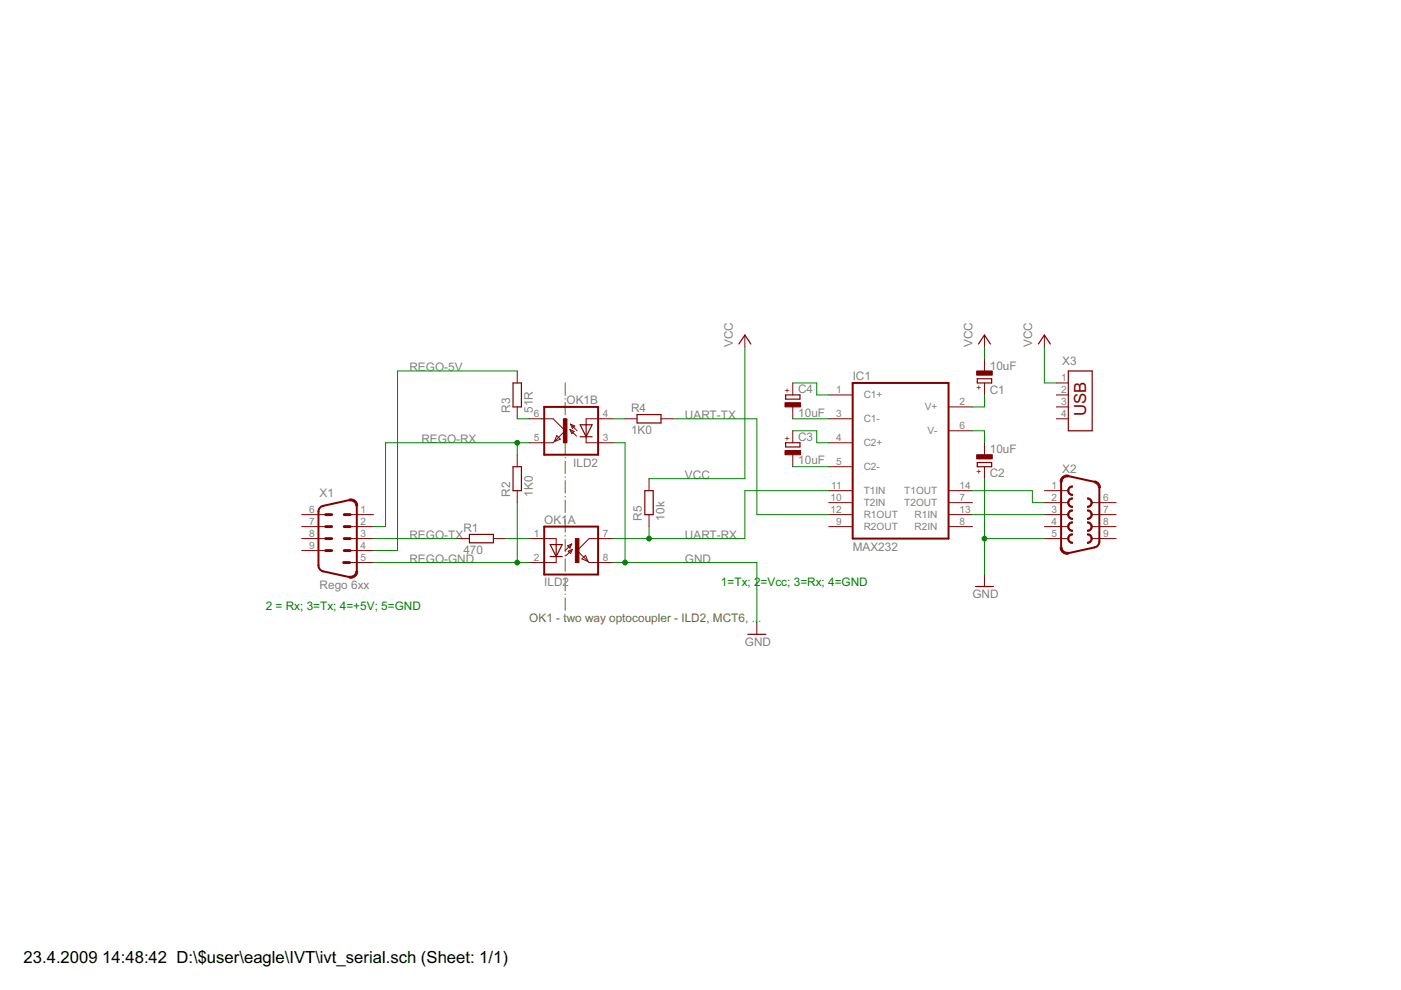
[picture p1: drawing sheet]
<svg xmlns="http://www.w3.org/2000/svg" width="297mm" height="210mm" viewBox="0 0 297 210" stroke-linecap="round" stroke-linejoin="round" font-family="sans-serif">
<g fill="#808000" stroke="#808000" stroke-width=".21">
<path d="M119.8 81.2v2.6z"/>
<path d="M119.8 84.5v.1z"/>
<path d="M119.8 85.3v2.7z"/>
<path d="M119.8 88.7v.1z"/>
<path d="M119.8 89.5v2.6z"/>
<path d="M119.8 92.8v.1z"/>
<path d="M119.8 93.6v2.7z"/>
<path d="M119.8 96.9v.2z"/>
<path d="M119.8 97.8v2.6z"/>
<path d="M119.8 101.1v.1z"/>
<path d="M119.8 101.9v2.7z"/>
<path d="M119.8 105.2v.2z"/>
<path d="M119.8 106v2.7z"/>
<path d="M119.8 109.4v.1z"/>
<path d="M119.8 110.2v2.6z"/>
<path d="M119.8 113.5v.2z"/>
<path d="M119.8 114.3v2.7z"/>
<path d="M119.8 117.7v.1z"/>
<path d="M119.8 118.5v2.6z"/>
<path d="M119.8 121.8v.1z"/>
<path d="M119.8 122.6v2.7z"/>
<path d="M119.8 126v.1z"/>
<path d="M119.8 126.8v2.6z"/>
</g>
<g fill="#800000" stroke="#800000" stroke-width=".21">
<path d="M74.1 109.1h5.1z"/>
<path d="M64 109.1h5z"/>
<path d="M74.1 111.7h5.1z"/>
<path d="M64 111.7h5z"/>
<path d="M74.1 114.2h5.1z"/>
<path d="M64 114.2h5z"/>
<path d="M74.1 116.7h5.1z"/>
<path d="M64 116.7h5z"/>
<path d="M74.1 119.3h5.1z"/>
<path d="M112.2 114.2h2.5z"/>
<path d="M112.2 119.3h2.5z"/>
<path d="M127.4 119.3h2.6z"/>
<path d="M127.4 114.2h2.6z"/>
<path d="M120 117.9l1.3-1.4z"/>
<path d="M120.5 116.9l.8-.4z"/>
<path d="M120.5 116.9l.5 .5z"/>
<path d="M121.3 116.5l-.3 .9z"/>
<path d="M120.3 115.7l.9-.4z"/>
<path d="M120.3 115.7l.5 .5z"/>
<path d="M121.2 115.3l-.4 .9z"/>
<path d="M119.8 116.7l1.4-1.4z"/>
<path d="M117.9 114.2v1.3z"/>
<path d="M117.9 118v1.3z"/>
<path d="M114.7 114.2h3.2z"/>
<path d="M114.7 119.3h3.2z"/>
<path d="M124.9 114.2l-2.5 2.5z"/>
<path d="M122.4 116.7l2.3 2.3z"/>
<path d="M124.9 119.3h2.5z"/>
<path d="M124.9 114.2h2.5z"/>
<path d="M124.1 117.8l.6 1.2z"/>
<path d="M124.7 119l.2 .3z"/>
<path d="M123.4 118.5l1.3 .5z"/>
<path d="M123.4 118.5l.7-.7z"/>
<path d="M127.4 88.8h2.6z"/>
<path d="M127.4 93.9h2.6z"/>
<path d="M112.2 93.9h2.5z"/>
<path d="M112.2 88.8h2.5z"/>
<path d="M120.8 91.1l1.4 1.4z"/>
<path d="M120.8 91.1l.9 .4z"/>
<path d="M121.7 91.5l-.5 .5z"/>
<path d="M120.8 91.1l.4 .9z"/>
<path d="M121 89.9l.9 .4z"/>
<path d="M121.9 90.3l-.6 .5z"/>
<path d="M121 89.9l.3 .9z"/>
<path d="M121 89.9l1.4 1.4z"/>
<path d="M124.3 88.8v1.3z"/>
<path d="M124.3 92.6v1.3z"/>
<path d="M124.3 88.8h3.1z"/>
<path d="M124.3 93.9h3.1z"/>
<path d="M117.3 88.8l2.5 2.5z"/>
<path d="M119.8 91.3l-2.3 2.3z"/>
<path d="M114.7 93.9h2.6z"/>
<path d="M114.7 88.8h2.6z"/>
<path d="M118 92.4l-.5 1.2z"/>
<path d="M117.5 93.6l-.2 .3z"/>
<path d="M117.5 93.6l1.3-.5z"/>
<path d="M118 92.4l.8 .7z"/>
<path d="M104.6 114.2h2.5z"/>
<path d="M97 114.2h2.5z"/>
<path d="M109.7 96.4v2.6z"/>
<path d="M109.7 104v2.6z"/>
<path d="M109.7 78.7v2.5z"/>
<path d="M109.7 86.3v2.5z"/>
<path d="M140.1 88.8h2.6z"/>
<path d="M132.5 88.8h2.6z"/>
<path d="M137.6 101.5v2.5z"/>
<path d="M137.6 109.1v2.6z"/>
<path d="M175.7 83.7h5.1z"/>
<path d="M175.7 88.8h5.1z"/>
<path d="M175.7 93.9h5.1z"/>
<path d="M175.7 99h5.1z"/>
<path d="M175.7 104h5.1z"/>
<path d="M175.7 106.6h5.1z"/>
<path d="M175.7 109.1h5.1z"/>
<path d="M175.7 111.7h5.1z"/>
<path d="M201.1 86.3h5.1z"/>
<path d="M201.1 91.3h5.1z"/>
<path d="M201.1 104h5.1z"/>
<path d="M201.1 106.6h5.1z"/>
<path d="M201.1 109.1h5.1z"/>
<path d="M201.1 111.7h5.1z"/>
<path d="M157.9 71v2.6z"/>
<path d="M208.7 71v2.6z"/>
<path d="M160.5 132v2.5z"/>
<path d="M208.7 121.8v2.6z"/>
<path d="M208.7 76.1v2.6z"/>
<path d="M208.7 81.2v2.5z"/>
<path d="M208.7 93.9v2.5z"/>
<path d="M208.7 99v2.5z"/>
<path d="M168.1 96.4v2.6z"/>
<path d="M168.1 91.3v2.6z"/>
<path d="M168.1 86.3v2.5z"/>
<path d="M168.1 81.2v2.5z"/>
<path d="M221.4 104h5.1z"/>
<path d="M231.6 106.6h5z"/>
<path d="M221.4 106.6h5.1z"/>
<path d="M231.6 109.1h5z"/>
<path d="M221.4 109.1h5.1z"/>
<path d="M231.6 111.7h5z"/>
<path d="M221.4 111.7h5.1z"/>
<path d="M231.6 114.2h5z"/>
<path d="M221.4 114.2h5.1z"/>
<path d="M224 81.2h2.5z"/>
<path d="M224 83.7h2.5z"/>
<path d="M224 86.3h2.5z"/>
<path d="M224 88.8h2.5z"/>
<path d="M221.4 71v2.6z"/>
<path d="M74.1 122.2l.8-.2 .4-.4 .1-.5h.4a1.47 1.47 0 0 1-1.7 1.5z" fill-rule="evenodd"/>
<path d="M74.1 105.8a1.43 1.43 0 0 1 1.7 1.5h-.4l-.3-.8-.4-.3h-.6z" fill-rule="evenodd"/>
<path d="M226.7 105.8l.7-.2v.2a.76 .76 0 0 0-.8 .8 .76 .76 0 0 0 .8 .7v.3a1.02 1.02 0 0 1-1-.7 1.02 1.02 0 0 1 .3-1.1z" fill-rule="evenodd"/>
<path d="M230.6 105.6a1.02 1.02 0 0 1 1 1 1.02 1.02 0 0 1-1 1v-.3a.76 .76 0 0 0 .7-.7 .76 .76 0 0 0-.7-.8z" fill-rule="evenodd"/>
<path d="M226.7 103.3l.7-.3v.3a.76 .76 0 0 0-.8 .7 .76 .76 0 0 0 .8 .8v.3a1.02 1.02 0 0 1-1-.7 1.02 1.02 0 0 1 .3-1.1z" fill-rule="evenodd"/>
<path d="M230.6 110.6a1.02 1.02 0 0 1 1 1.1 1.02 1.02 0 0 1-1 1v-.3a.76 .76 0 0 0 .7-.7 .76 .76 0 0 0-.7-.8z" fill-rule="evenodd"/>
<path d="M226.7 108.3l.7-.2v.3a.76 .76 0 0 0-.8 .7 .76 .76 0 0 0 .8 .8v.2a1.02 1.02 0 0 1-1-.6 1.02 1.02 0 0 1 .3-1.2z" fill-rule="evenodd"/>
<path d="M230.6 108.1a1.02 1.02 0 0 1 1 1 1.02 1.02 0 0 1-1 1v-.2a.76 .76 0 0 0 .7-.8 .76 .76 0 0 0-.7-.7z" fill-rule="evenodd"/>
<path d="M226.7 110.9l.7-.3v.3a.76 .76 0 0 0-.8 .8 .76 .76 0 0 0 .8 .7v.3a1.02 1.02 0 0 1-1-.7 1.02 1.02 0 0 1 .3-1.1z" fill-rule="evenodd"/>
<path d="M230.6 113.2a1.02 1.02 0 0 1 1 1 1.02 1.02 0 0 1-1 1v-.2a.76 .76 0 0 0 .7-.8 .76 .76 0 0 0-.7-.8z" fill-rule="evenodd"/>
<path d="M226.7 113.4l.7-.2v.2a.76 .76 0 0 0-.8 .8 .76 .76 0 0 0 .8 .8v.2a1.02 1.02 0 0 1-1-.7 1.02 1.02 0 0 1 .3-1.1z" fill-rule="evenodd"/>
<path d="M225.2 101.1l.5-.3h.8v.3l-.6 .1-.4 .3-.3 .7h-.4v-.5z" fill-rule="evenodd"/>
<path d="M232.1 102l.5 .2 .5 .4 .2 .8h-.4a1.04 1.04 0 0 0-.8-1z" fill-rule="evenodd"/>
<path d="M224.8 116h.4l.1 .6 .4 .3 .8 .2v.4a1.46 1.46 0 0 1-1.7-1.5z" fill-rule="evenodd"/>
</g>
<g fill="#800000" stroke="#800000" stroke-width=".61">
<path d="M69 109.1h1.3z"/>
<path d="M69 111.7h1.3z"/>
<path d="M73 109.1h1.3z"/>
<path d="M73 111.7h1.3z"/>
<path d="M69 114.2h1.3z"/>
<path d="M69 116.7h1.3z"/>
<path d="M73 114.2h1.3z"/>
<path d="M73 116.7h1.3z"/>
<path d="M72.9 119.3h1.2z"/>
</g>
<g fill="#800000" stroke="#800000" stroke-width=".42">
<path d="M68.5 121.1l5.6 1.3z"/>
<path d="M67.5 108.5v11.4z"/>
<path d="M75.6 107.3v13.8z"/>
<path d="M68.5 107.3l5.6-1.3z"/>
<path d="M115.4 111.7h11.4z"/>
<path d="M115.4 121.8h11.4z"/>
<path d="M115.4 111.7v10.1z"/>
<path d="M126.8 111.7v10.1z"/>
<path d="M115.4 86.3h11.4z"/>
<path d="M115.4 96.4h11.4z"/>
<path d="M126.8 86.3v10.1z"/>
<path d="M115.4 86.3v10.1z"/>
<path d="M180.8 81.2h20.3z"/>
<path d="M201.1 81.2v33z"/>
<path d="M180.8 114.2h20.3z"/>
<path d="M180.8 81.2v33z"/>
<path d="M226.5 100.9l5.6 1.3z"/>
<path d="M233.1 103.4v11.4z"/>
<path d="M225 102.2v13.8z"/>
<path d="M226.5 117.3l5.6-1.2z"/>
</g>
<path d="M67.5 119.9l.3 .8 .7 .4M68.5 107.3l-.7 .4-.3 .8M233.1 114.8l-.3 .8-.7 .5" fill="none" stroke="#800000" stroke-width=".42"/>
<g fill="#800000" stroke="#800000" stroke-width=".25">
<path d="M119.2 115.5l-1.3 2.5z"/>
<path d="M116.6 115.5l1.3 2.5z"/>
<path d="M117.9 118h1.3z"/>
<path d="M116.6 118h1.3z"/>
<path d="M117.9 115.5h1.3z"/>
<path d="M117.9 115.5v2.5z"/>
<path d="M116.6 115.5h1.3z"/>
<path d="M123 90.1l1.3 2.5z"/>
<path d="M125.5 90.1l-1.2 2.5z"/>
<path d="M123 92.6h1.3z"/>
<path d="M124.3 92.6h1.2z"/>
<path d="M123 90.1h1.3z"/>
<path d="M124.3 90.1v2.5z"/>
<path d="M124.3 90.1h1.2z"/>
<path d="M99.5 115.1h5.1z"/>
<path d="M99.5 113.3h5.1z"/>
<path d="M104.6 113.3v1.8z"/>
<path d="M99.5 113.3v1.8z"/>
<path d="M110.6 99v5z"/>
<path d="M108.8 99v5z"/>
<path d="M108.8 99h1.8z"/>
<path d="M108.8 104h1.8z"/>
<path d="M110.6 81.2v5.1z"/>
<path d="M108.8 81.2v5.1z"/>
<path d="M108.8 81.2h1.8z"/>
<path d="M108.8 86.3h1.8z"/>
<path d="M135.1 89.7h5z"/>
<path d="M135.1 87.9h5z"/>
<path d="M140.1 87.9v1.8z"/>
<path d="M135.1 87.9v1.8z"/>
<path d="M138.5 104v5.1z"/>
<path d="M136.7 104v5.1z"/>
<path d="M136.7 104h1.8z"/>
<path d="M136.7 109.1h1.8z"/>
<path d="M157.9 71l1.3 1.9z"/>
<path d="M157.9 71l-1.2 1.9z"/>
<path d="M208.7 71l1.3 1.9z"/>
<path d="M208.7 71l-1.2 1.9z"/>
<path d="M158.6 134.5h3.8z"/>
<path d="M206.8 124.4h3.8z"/>
<path d="M207.2 80.3h3z"/>
<path d="M210.2 80.3v.9z"/>
<path d="M207.2 80.3v.9z"/>
<path d="M207.2 81.2h3z"/>
<path d="M207.2 98.1h3z"/>
<path d="M210.2 98.1v.9z"/>
<path d="M207.2 98.1v.9z"/>
<path d="M207.2 99h3z"/>
<path d="M166.6 94.8h3z"/>
<path d="M169.6 93.9v.9z"/>
<path d="M166.6 93.9v.9z"/>
<path d="M166.6 93.9h3z"/>
<path d="M166.6 84.6h3z"/>
<path d="M169.6 83.7v.9z"/>
<path d="M166.6 83.7v.9z"/>
<path d="M166.6 83.7h3z"/>
<path d="M226.5 78.7v12.6z"/>
<path d="M226.5 91.3h5.1z"/>
<path d="M231.6 78.7v12.6z"/>
<path d="M226.5 78.7h5.1z"/>
<path d="M221.4 71l1.3 1.9z"/>
<path d="M221.4 71l-1.2 1.9z"/>
</g>
<g fill="#800000" stroke="#800000" stroke-width=".21">
<path d="M122 114.2h.7v5.1h-.7z"/>
<path d="M119.4 88.8h.8v5.1h-.8z"/>
<path d="M207.1 78.7h3.3v.8h-3.3z"/>
<path d="M207.1 96.4h3.3v.9h-3.3z"/>
<path d="M166.4 95.5h3.3v.9h-3.3z"/>
<path d="M166.4 85.4h3.3v.9h-3.3z"/>
</g>
<g fill="#008000" stroke="#008000" stroke-width=".21">
<path d="M107.1 114.2h5.1z"/>
<path d="M109.7 88.8h2.5z"/>
<path d="M79.2 119.3h30.5z"/>
<path d="M109.7 119.3h2.5z"/>
<path d="M109.7 106.6v12.7z"/>
<path d="M79.2 116.7h5.1z"/>
<path d="M84.3 78.7v38z"/>
<path d="M84.3 78.7h25.4z"/>
<path d="M109.7 93.9h2.5z"/>
<path d="M109.7 93.9v2.5z"/>
<path d="M81.7 93.9h28z"/>
<path d="M81.7 93.9v17.8z"/>
<path d="M79.2 111.7h2.5z"/>
<path d="M79.2 114.2h17.8z"/>
<path d="M130 88.8h2.5z"/>
<path d="M160.5 109.1h15.2z"/>
<path d="M160.5 88.8v20.3z"/>
<path d="M142.7 88.8h17.8z"/>
<path d="M157.9 104h17.8z"/>
<path d="M157.9 104v10.2z"/>
<path d="M137.6 114.2h20.3z"/>
<path d="M130 114.2h7.6z"/>
<path d="M137.6 111.7v2.5z"/>
<path d="M137.6 101.5h20.3z"/>
<path d="M157.9 73.6v27.9z"/>
<path d="M208.7 73.6v2.5z"/>
<path d="M221.4 81.2h2.6z"/>
<path d="M221.4 73.6v7.6z"/>
<path d="M132.5 119.3h28z"/>
<path d="M130 119.3h2.5z"/>
<path d="M132.5 93.9v25.4z"/>
<path d="M130 93.9h2.5z"/>
<path d="M160.5 119.3v12.7z"/>
<path d="M208.7 114.2v7.6z"/>
<path d="M208.7 101.5v12.7z"/>
<path d="M208.7 114.2h12.7z"/>
<path d="M168.1 99h7.6z"/>
<path d="M168.1 91.3h5.1z"/>
<path d="M173.2 91.3v2.6z"/>
<path d="M173.2 93.9h2.5z"/>
<path d="M168.1 88.8h7.6z"/>
<path d="M168.1 81.2h5.1z"/>
<path d="M173.2 81.2v2.5z"/>
<path d="M173.2 83.7h2.5z"/>
<path d="M206.2 91.3h2.5z"/>
<path d="M208.7 91.3v2.6z"/>
<path d="M206.2 86.3h2.5z"/>
<path d="M208.7 83.7v2.6z"/>
<path d="M206.2 109.1h15.2z"/>
<path d="M218.9 106.6h2.5z"/>
<path d="M218.9 104v2.6z"/>
<path d="M206.2 104h12.7z"/>
<circle cx="109.7" cy="119.3" r=".51"/>
<circle cx="109.7" cy="93.9" r=".51"/>
<circle cx="137.6" cy="114.2" r=".51"/>
<circle cx="132.5" cy="119.3" r=".51"/>
<circle cx="208.7" cy="114.2" r=".51"/>
</g>
<text font-size="4" fill="#800000" x="230.3" y="88.3" transform="rotate(-90 230.3 88.3)">USB</text>
<g font-size="4">
<text x="5" y="204.2">23.4.2009</text>
<text x="21.7" y="204.2">14:48:42 D:\$user\eagle\IVT\ivt_serial.sch (Sheet: 1/1)</text>
</g>
<g font-size="2.8" fill="#808080">
<text x="155.4" y="73.6" transform="rotate(-90 155.4 73.6)">VCC</text>
<text x="206.2" y="73.6" transform="rotate(-90 206.2 73.6)">VCC</text>
<text x="218.9" y="73.6" transform="rotate(-90 218.9 73.6)">VCC</text>
<text x="225.2" y="77.4">X3</text>
<text x="86.8" y="78.6">REGO-5V</text>
<text x="169.2" y="83.2">C4</text>
<text x="180.8" y="80.6">IC1</text>
<text x="209.9" y="78.4">10uF</text>
<text x="209.9" y="83.4">C1</text>
<text x="108.2" y="87.5" transform="rotate(-90 108.2 87.5)">R3</text>
<text x="113" y="87.5" transform="rotate(-90 113 87.5)">51R</text>
<text x="120.1" y="85.6">OK1B</text>
<text x="133.8" y="87.3">R4</text>
<text x="145.2" y="88.8">UART-TX</text>
<text x="169.2" y="88.3">10uF</text>
<text x="89.4" y="93.9">REGO-RX</text>
<text x="133.8" y="92.1">1K0</text>
<text x="169.2" y="93.4">C3</text>
<text x="121.5" y="99">ILD2</text>
<text x="145.2" y="101.5">VCC</text>
<text x="169.2" y="98.5">10uF</text>
<text x="209.9" y="96.1">10uF</text>
<text x="209.9" y="101.2">C2</text>
<text x="225.2" y="100.2">X2</text>
<text x="67.8" y="105.3">X1</text>
<text x="108.2" y="105.3" transform="rotate(-90 108.2 105.3)">R2</text>
<text x="113" y="105.3" transform="rotate(-90 113 105.3)">1K0</text>
<text x="98.2" y="112.7">R1</text>
<text x="115.4" y="111">OK1</text>
<text x="120.4" y="111">A</text>
<text x="136.1" y="110.4" transform="rotate(-90 136.1 110.4)">R5</text>
<text x="140.9" y="110.4" transform="rotate(-90 140.9 110.4)">10k</text>
<text x="86.8" y="119.3">REGO-GND</text>
<text x="86.8" y="114.2">REGO-TX</text>
<text x="98.2" y="117.5">470</text>
<text x="145.2" y="114.2">UART-RX</text>
<text x="145.2" y="119.3">GND</text>
<text x="180.8" y="116.7">MAX232</text>
<text x="67.8" y="125">Rego 6xx</text>
<text x="115.4" y="124.3">ILD2</text>
<text x="206.2" y="126.9">GND</text>
<text x="157.9" y="137">GND</text>
</g>
<g font-size="2.8" fill="#008000">
<text x="152.8" y="124.3">1=Tx; 2</text>
<text x="161.3" y="124.3">=Vcc; 3=Rx; 4=GND</text>
<text x="56.3" y="129.4">2 = Rx; 3=Tx; 4=+5V; 5=GND</text>
</g>
<g font-size="2.8" fill="#808000">
<text x="112.2" y="132">OK1 - two way optocoupler - ILD2, MCT6, ..</text>
<text x="160.8" y="132">.</text>
</g>
<g font-size="2.4" fill="#808080">
<text x="177.3" y="83.4">1</text>
<text x="225" y="80.8">1</text>
<text x="225" y="83.4">2</text>
<text x="113.2" y="88.4">6</text>
<text x="127.8" y="88.4">4</text>
<text x="177.3" y="88.4">3</text>
<text x="183.1" y="84.5">C1+</text>
<text x="183.1" y="89.6">C1-</text>
<text x="196.1" y="87">V+</text>
<text x="203.4" y="85.9">2</text>
<text x="225" y="85.9">3</text>
<text x="225" y="88.4">4</text>
<text x="113.2" y="93.5">5</text>
<text x="127.8" y="93.5">3</text>
<text x="177.3" y="93.5">4</text>
<text x="183.1" y="94.6">C2+</text>
<text x="196.6" y="92.1">V-</text>
<text x="203.4" y="91">6</text>
<text x="177.3" y="98.6">5</text>
<text x="183.1" y="99.7">C2-</text>
<text x="176.1" y="106.2">10</text>
<text x="176.2" y="103.7">11</text>
<text x="183.1" y="104.8">T1IN</text>
<text x="183.1" y="107.3">T2IN</text>
<text x="191.7" y="104.8">T1OUT</text>
<text x="191.7" y="107.3">T2OUT</text>
<text x="203.4" y="103.7">14</text>
<text x="203.4" y="106.2">7</text>
<text x="223" y="103.7">1</text>
<text x="223" y="106.2">2</text>
<text x="233.9" y="106.2">6</text>
<text x="65.5" y="108.8">6</text>
<text x="65.5" y="111.3">7</text>
<text x="65.5" y="113.8">8</text>
<text x="76.5" y="108.8">1</text>
<text x="76.5" y="111.3">2</text>
<text x="76.5" y="113.8">3</text>
<text x="113.2" y="113.8">1</text>
<text x="127.8" y="113.8">7</text>
<text x="176.1" y="108.8">12</text>
<text x="177.3" y="111.3">9</text>
<text x="183.1" y="109.9">R1OUT</text>
<text x="183.1" y="112.4">R2OUT</text>
<text x="193.9" y="109.9">R1IN</text>
<text x="193.9" y="112.4">R2IN</text>
<text x="203.4" y="108.8">13</text>
<text x="203.4" y="111.3">8</text>
<text x="223" y="108.8">3</text>
<text x="223" y="111.3">4</text>
<text x="223" y="113.8">5</text>
<text x="233.9" y="108.8">7</text>
<text x="233.9" y="111.3">8</text>
<text x="233.9" y="113.8">9</text>
<text x="65.5" y="116.4">9</text>
<text x="76.5" y="116.4">4</text>
<text x="76.5" y="118.9">5</text>
<text x="113.2" y="118.9">2</text>
<text x="127.8" y="118.9">8</text>
</g>
<g font-size="2" fill="#800000">
<text x="167.5" y="83.3" transform="rotate(-90 167.5 83.3)">+</text>
<text x="208.1" y="82.6" transform="rotate(-90 208.1 82.6)">+</text>
<text x="167.5" y="93.5" transform="rotate(-90 167.5 93.5)">+</text>
<text x="208.1" y="100.4" transform="rotate(-90 208.1 100.4)">+</text>
</g>
</svg>
